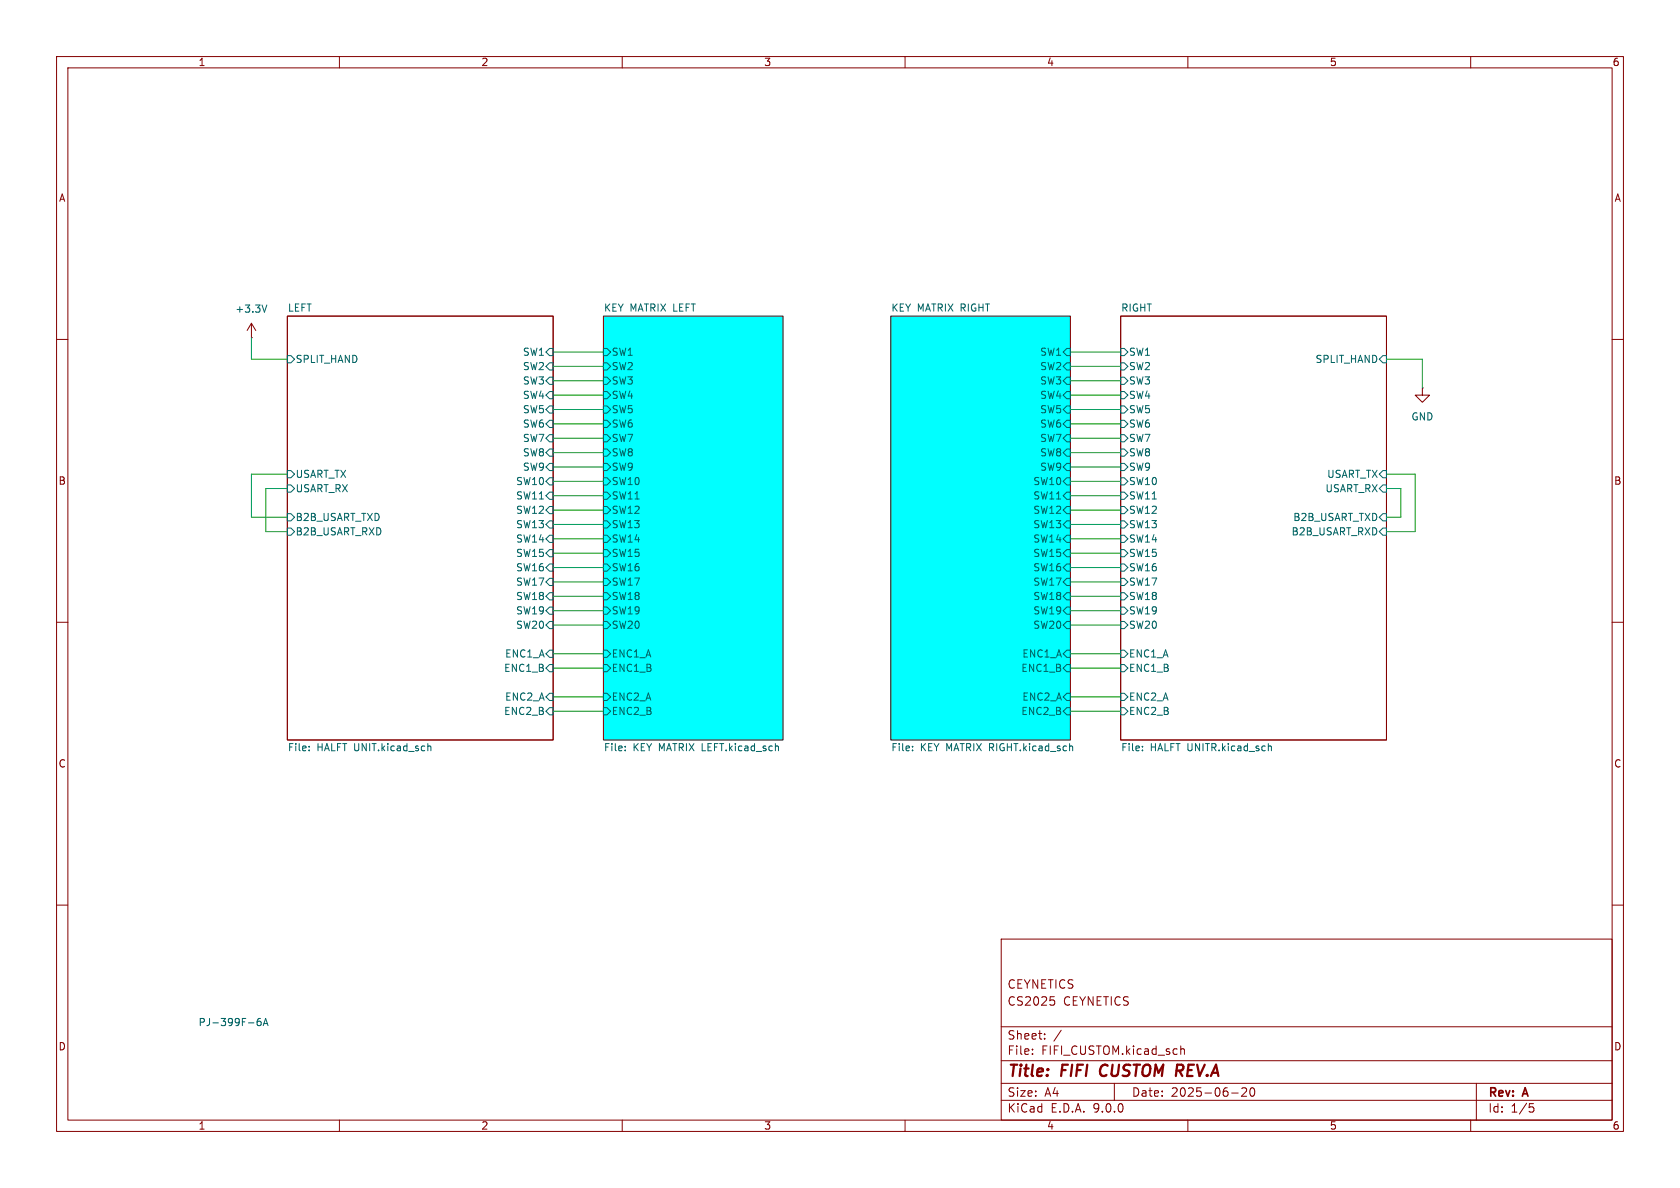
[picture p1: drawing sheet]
<svg xmlns="http://www.w3.org/2000/svg" width="297mm" height="210mm" viewBox="0 0 297 210" stroke-linecap="round" stroke-linejoin="round" font-family="sans-serif">
<g fill="none" stroke="#840000" stroke-width=".18">
<path d="M10 10h277v190h-277zM12 12h273v186h-273zM60 10v2M110 10v2M160 10v2M210 10v2M260 10v2M44.4 59.7h.1M44.4 57.2l-.7 1.2M44.4 57.2l.8 1.2M44.4 57.2v2.5M50.8 55.9h47v74.9h-47z"/>
<path d="M106.7 55.9h31.7v74.9h-31.7zM157.5 55.9h31.7v74.9h-31.7zM198.1 55.9h47v74.9h-47zM10 60h2M251.5 68.6v1.3h1.2l-1.2 1.2-1.3-1.2h1.3M251.5 68.6h.1M285 60h2M10 110h2M285 110h2M10 160h2M177 166h108v32h-108zM185.7 176.2h.7"/>
<path d="M186.2 176.8l.3 .3v.3l-.3 .3M285 160h2M60 198v2M110 198v2M160 198v2M177 194.5h108M177 191.5h108M177 187.5h108M177 181.5h108M182.5 186.3v.1M182.5 185.5v.1M184.7 183.6v.1"/>
<path d="M184.7 182.8v.1M187.6 182.1l-1.3 2M197 191.5v3M208.7 184.9v1.5M208.7 185.5l.3-.1 .3 .1 .1 .9M210 198v2M217.7 193.2h1.2M219.5 192.4l.6-.1 .2 .1 .1 .3-.9 1.1h.9M221.1 192.4l.2-.1a.81 .81 0 0 1 .6 .6 .81 .81 0 0 1-.3 .8l-.1 .1a.81 .81 0 0 1-.4-1.4zM260 198v2M261 191.5v6.5M270.4 195.1h.7"/>
<path d="M270.5 195.7h.4l.3 .3-.2 .5-.5 .1"/>
</g>
<path d="M194.8 188.5a1.27 1.27 0 0 0-.1 1.6" fill="none" stroke="#840000" stroke-width=".4"/>
<g fill="#0ff" stroke="#0ff" stroke-width=".18">
<path d="M106.7 55.9h31.7v74.9h-31.7z"/>
<path d="M157.5 55.9h31.7v74.9h-31.7z"/>
</g>
<g fill="none" stroke="#006464" stroke-width=".18">
<path d="M47.2 53.9l-.5 1.3M50.8 62.9h.6l.7 .6-.7 .6h-.6zM97.2 69.2h.6v1.3h-.6l-.7-.6zM97.2 61.6h.6v1.3h-.6l-.7-.7zM97.2 64.1h.6v1.3h-.6l-.7-.6zM97.2 66.7h.6v1.2h-.6l-.7-.6zM97.2 71.8h.6v1.2h-.6l-.7-.6zM97.2 74.3h.6v1.3h-.6l-.7-.7zM97.2 76.8h.6v1.3h-.6l-.7-.6zM97.2 79.4h.6v1.2h-.6l-.7-.6zM106.7 64.1h.6l.6 .7-.6 .6h-.6zM106.7 66.7h.6l.6 .6-.6 .6h-.6z"/>
<path d="M106.7 79.4h.6l.6 .6-.6 .6h-.6zM106.7 71.8h.6l.6 .6-.6 .6h-.6zM106.7 69.2h.6l.6 .7-.6 .6h-.6zM106.7 74.3h.6l.6 .6-.6 .7h-.6zM106.7 76.8h.6l.6 .7-.6 .6h-.6zM106.7 61.6h.6l.6 .6-.6 .7h-.6zM188.6 79.4h.6v1.2h-.6l-.6-.6zM188.6 74.3h.6v1.3h-.6l-.6-.7zM188.6 64.1h.6v1.3h-.6l-.6-.6zM188.6 71.8h.6v1.2h-.6l-.6-.6zM188.6 69.2h.6v1.3h-.6l-.6-.6zM188.6 61.6h.6v1.3h-.6l-.6-.7z"/>
<path d="M188.6 66.7h.6v1.2h-.6l-.6-.6zM188.6 76.8h.6v1.3h-.6l-.6-.6zM198.1 61.6h.7l.6 .6-.6 .7h-.7zM198.1 64.1h.7l.6 .7-.6 .6h-.7zM198.1 66.7h.7l.6 .6-.6 .6h-.7zM198.1 69.2h.7l.6 .7-.6 .6h-.7zM198.1 71.8h.7l.6 .6-.6 .6h-.7zM198.1 74.3h.7l.6 .6-.6 .7h-.7zM198.1 76.8h.7l.6 .7-.6 .6h-.7zM198.1 79.4h.7l.6 .6-.6 .6h-.7zM244.5 62.9h.6v1.2h-.6l-.7-.6zM50.8 83.2h.6l.7 .6-.7 .7h-.6z"/>
<path d="M50.8 85.7h.6l.7 .7-.7 .6h-.6zM50.8 90.8h.6l.7 .6-.7 .7h-.6zM50.8 93.3h.6l.7 .7-.7 .6h-.6zM97.2 92.1h.6v1.2h-.6l-.7-.6zM97.2 94.6h.6v1.3h-.6l-.7-.6zM97.2 97.2h.6v1.2h-.6l-.7-.6zM97.2 81.9h.6v1.3h-.6l-.7-.6zM97.2 84.5h.6v1.2h-.6l-.7-.6zM97.2 87h.6v1.3h-.6l-.7-.7zM97.2 89.5h.6v1.3h-.6l-.7-.6zM97.2 99.7h.6v1.3h-.6l-.7-.7zM106.7 92.1h.6l.6 .6-.6 .6h-.6z"/>
<path d="M106.7 94.6h.6l.6 .7-.6 .6h-.6zM106.7 87h.6l.6 .6-.6 .7h-.6zM106.7 99.7h.6l.6 .6-.6 .7h-.6zM106.7 97.2h.6l.6 .6-.6 .6h-.6zM106.7 89.5h.6l.6 .7-.6 .6h-.6zM106.7 81.9h.6l.6 .7-.6 .6h-.6zM106.7 84.5h.6l.6 .6-.6 .6h-.6zM188.6 92.1h.6v1.2h-.6l-.6-.6zM188.6 97.2h.6v1.2h-.6l-.6-.6zM188.6 94.6h.6v1.3h-.6l-.6-.6zM188.6 99.7h.6v1.3h-.6l-.6-.7zM188.6 87h.6v1.3h-.6l-.6-.7z"/>
<path d="M188.6 89.5h.6v1.3h-.6l-.6-.6zM188.6 81.9h.6v1.3h-.6l-.6-.6zM188.6 84.5h.6v1.2h-.6l-.6-.6zM198.1 92.1h.7l.6 .6-.6 .6h-.7zM198.1 81.9h.7l.6 .7-.6 .6h-.7zM198.1 84.5h.7l.6 .6-.6 .6h-.7zM198.1 87h.7l.6 .6-.6 .7h-.7zM198.1 89.5h.7l.6 .7-.6 .6h-.7zM198.1 94.6h.7l.6 .7-.6 .6h-.7zM198.1 97.2h.7l.6 .6-.6 .6h-.7zM198.1 99.7h.7l.6 .6-.6 .7h-.7zM244.5 83.2h.6v1.3h-.6l-.7-.7z"/>
<path d="M244.5 85.7h.6v1.3h-.6l-.7-.6zM244.5 90.8h.6v1.3h-.6l-.7-.7zM244.5 93.3h.6v1.3h-.6l-.7-.6zM97.2 104.8h.6v1.2h-.6l-.7-.6zM97.2 107.3h.6v1.3h-.6l-.7-.6zM97.2 102.2h.6v1.3h-.6l-.7-.6zM97.2 114.9h.6v1.3h-.6l-.7-.6zM97.2 117.5h.6v1.2h-.6l-.7-.6zM97.2 109.9h.6v1.2h-.6l-.7-.6zM106.7 114.9h.6l.6 .7-.6 .6h-.6zM106.7 109.9h.6l.6 .6-.6 .6h-.6zM106.7 104.8h.6l.6 .6-.6 .6h-.6z"/>
<path d="M106.7 107.3h.6l.6 .7-.6 .6h-.6zM106.7 102.2h.6l.6 .7-.6 .6h-.6zM106.7 117.5h.6l.6 .6-.6 .6h-.6zM188.6 104.8h.6v1.2h-.6l-.6-.6zM188.6 114.9h.6v1.3h-.6l-.6-.6zM188.6 109.9h.6v1.2h-.6l-.6-.6zM188.6 117.5h.6v1.2h-.6l-.6-.6zM188.6 107.3h.6v1.3h-.6l-.6-.6zM188.6 102.2h.6v1.3h-.6l-.6-.6zM198.1 114.9h.7l.6 .7-.6 .6h-.7zM198.1 117.5h.7l.6 .6-.6 .6h-.7zM198.1 102.2h.7l.6 .7-.6 .6h-.7z"/>
<path d="M198.1 104.8h.7l.6 .6-.6 .6h-.7zM198.1 107.3h.7l.6 .7-.6 .6h-.7zM198.1 109.9h.7l.6 .6-.6 .6h-.7zM54.6 132.6v.1M54.6 131.9v.2M75.6 132l.2-.1h.3l.1 .8M97.2 122.6h.6v1.2h-.6l-.7-.6zM97.2 125.1h.6v1.3h-.6l-.7-.7zM106.7 122.6h.6l.6 .6-.6 .6h-.6zM106.7 125.1h.6l.6 .6-.6 .7h-.6zM110.5 132.6v.1M110.5 131.9v.2"/>
<path d="M137.4 131.9l.2 .2v.6M161.3 132.6v.1M161.3 131.9v.2M188.6 125.1h.6v1.3h-.6l-.6-.7zM188.6 122.6h.6v1.2h-.6l-.6-.6zM189.5 131.9l.1 .2v.6M198.1 122.6h.7l.6 .6-.6 .6h-.7zM198.1 125.1h.7l.6 .6-.6 .7h-.7zM202 132.6v.1M202 131.9v.2M224.2 132l.2-.1h.3l.1 .8"/>
</g>
<g fill="none" stroke="#009600" stroke-width=".18">
<path d="M44.4 59.7v3.8h6.4M97.8 77.5h8.9M97.8 62.2h8.9M97.8 64.8h8.9M97.8 67.3h8.9M97.8 69.9h8.9M97.8 72.4h8.9M97.8 74.9h8.9M189.2 77.5h8.9M189.2 62.2h8.9M189.2 64.8h8.9M189.2 67.3h8.9"/>
<path d="M189.2 69.9h8.9M189.2 72.4h8.9M189.2 74.9h8.9M245.1 63.5h6.4v5.1M50.8 83.8h-6.4v7.6h6.4M50.8 86.4h-3.8v7.6h3.8M97.8 82.6h8.9M97.8 85.1h8.9M97.8 87.6h8.9M97.8 80h8.9M97.8 90.2h8.9M97.8 92.7h8.9"/>
<path d="M97.8 95.3h8.9M97.8 97.8h8.9M189.2 82.6h8.9M189.2 85.1h8.9M189.2 87.6h8.9M189.2 80h8.9M189.2 90.2h8.9M189.2 92.7h8.9M189.2 95.3h8.9M189.2 97.8h8.9M245.1 83.8h5.1v10.2h-5.1M245.1 86.4h2.5v5h-2.5"/>
<path d="M97.8 110.5h8.9M97.8 118.1h8.9M97.8 115.6h8.9M97.8 100.3h8.9M97.8 102.9h8.9M97.8 105.4h8.9M97.8 108h8.9M189.2 110.5h8.9M189.2 118.1h8.9M189.2 115.6h8.9M189.2 100.3h8.9M189.2 102.9h8.9"/>
<path d="M189.2 105.4h8.9M189.2 108h8.9M97.8 123.2h8.9M97.8 125.7h8.9M189.2 123.2h8.9M189.2 125.7h8.9"/>
</g>
<path d="M45.7 180.5h.2l.3 .3-.1 .4-.4 .1M45.8 180h.3M46.5 181.3l.5-1.3 .4 1.3M46.7 180.9h.6" fill="none" stroke="#0000c2" stroke-width=".18"/>
<g font-size="2.8" fill="#840000">
<text x="178" y="190.9">Title:</text>
<text x="187.7" y="190.9">FIFI</text>
<text x="195.3" y="190.9">CUSTOM REV.A</text>
</g>
<g font-size="2.1" fill="#840000">
<text x="178" y="178">CS2025</text>
<text x="178" y="175">CEYNETICS</text>
<text x="187.9" y="178">CEYNETICS</text>
<text x="178" y="184">Sheet:</text>
<text x="178" y="186.7">File:</text>
<text x="184.1" y="186.7">FIFI_CUSTOM.kicad_sch</text>
<text x="178" y="196.9">KiCad</text>
<text x="178" y="194.1">Size:</text>
<text x="184.7" y="194.1">A4</text>
<text x="185.7" y="196.9">E.D.A.</text>
<text x="193.3" y="196.9">9.0.0</text>
<text x="200" y="194.1">Date:</text>
<text x="207" y="194.1">2025-06-20</text>
<text x="263" y="194.3">Rev:</text>
<text x="263" y="196.9">Id:</text>
<text x="267.1" y="196.9">1/5</text>
<text x="269.4" y="194.3">A</text>
</g>
<g font-size="1.8" fill="#840000">
<text x="35" y="11.9">1</text>
<text x="85" y="11.9">2</text>
<text x="135" y="11.9">3</text>
<text x="185" y="11.9">4</text>
<text x="235" y="11.9">5</text>
<text x="285" y="11.9">6</text>
<text x="10.3" y="35.9">A</text>
<text x="285.3" y="35.9">A</text>
<text x="10.3" y="85.9">B</text>
<text x="285.3" y="85.9">B</text>
<text x="10.3" y="135.9">C</text>
<text x="285.3" y="135.9">C</text>
<text x="10.3" y="185.9">D</text>
<text x="285.3" y="185.9">D</text>
<text x="35" y="199.9">1</text>
<text x="85" y="199.9">2</text>
<text x="135" y="199.9">3</text>
<text x="185" y="199.9">4</text>
<text x="235" y="199.9">5</text>
<text x="285" y="199.9">6</text>
</g>
<g font-size="1.8" fill="#006464">
<text x="41.5" y="55.5">+3.3V</text>
<text x="50.8" y="55.2">LEFT</text>
<text x="106.7" y="55.2">KEY MATRIX LEFT</text>
<text x="157.5" y="55.2">KEY MATRIX RIGHT</text>
<text x="198.1" y="55.2">RIGHT</text>
<text x="52.2" y="64.4">SPLIT_HAND</text>
<text x="92.3" y="63.1">SW1</text>
<text x="92.3" y="65.6">SW2</text>
<text x="108.1" y="65.6">SW2</text>
<text x="108.1" y="63.1">SW1</text>
<text x="183.8" y="65.6">SW2</text>
<text x="183.8" y="63.1">SW1</text>
<text x="199.5" y="63.1">SW1</text>
<text x="199.5" y="65.6">SW2</text>
<text x="232.5" y="64.4">SPLIT_HAND</text>
<text x="92.3" y="70.7">SW4</text>
<text x="92.3" y="68.2">SW3</text>
<text x="108.1" y="68.2">SW3</text>
<text x="108.1" y="70.7">SW4</text>
<text x="183.8" y="70.7">SW4</text>
<text x="183.8" y="68.2">SW3</text>
<text x="199.5" y="68.2">SW3</text>
<text x="199.5" y="70.7">SW4</text>
<text x="92.3" y="73.3">SW5</text>
<text x="92.3" y="75.8">SW6</text>
<text x="108.1" y="73.3">SW5</text>
<text x="108.1" y="75.8">SW6</text>
<text x="183.8" y="75.8">SW6</text>
<text x="183.8" y="73.3">SW5</text>
<text x="199.5" y="73.3">SW5</text>
<text x="199.5" y="75.8">SW6</text>
<text x="249.4" y="74.5">GND</text>
<text x="92.3" y="78.3">SW7</text>
<text x="92.3" y="80.9">SW8</text>
<text x="92.3" y="83.4">SW9</text>
<text x="108.1" y="80.9">SW8</text>
<text x="108.1" y="78.3">SW7</text>
<text x="108.1" y="83.4">SW9</text>
<text x="183.8" y="80.9">SW8</text>
<text x="183.8" y="78.3">SW7</text>
<text x="183.8" y="83.4">SW9</text>
<text x="199.5" y="78.3">SW7</text>
<text x="199.5" y="80.9">SW8</text>
<text x="199.5" y="83.4">SW9</text>
<text x="52.2" y="84.7">USART_TX</text>
<text x="52.2" y="87.2">USART_RX</text>
<text x="91.1" y="86">SW10</text>
<text x="91.1" y="88.5">SW11</text>
<text x="108.1" y="88.5">SW11</text>
<text x="108.1" y="86">SW10</text>
<text x="182.6" y="88.5">SW11</text>
<text x="182.6" y="86">SW10</text>
<text x="199.5" y="86">SW10</text>
<text x="199.5" y="88.5">SW11</text>
<text x="234.2" y="87.2">USART_RX</text>
<text x="234.5" y="84.7">USART_TX</text>
<text x="52.2" y="92.3">B2B_USART_TXD</text>
<text x="52.2" y="94.8">B2B_USART_RXD</text>
<text x="91.1" y="93.6">SW13</text>
<text x="91.1" y="91">SW12</text>
<text x="108.1" y="93.6">SW13</text>
<text x="108.1" y="91">SW12</text>
<text x="182.6" y="93.6">SW13</text>
<text x="182.6" y="91">SW12</text>
<text x="199.5" y="93.6">SW13</text>
<text x="199.5" y="91">SW12</text>
<text x="228.2" y="94.8">B2B_USART_RXD</text>
<text x="228.5" y="92.3">B2B_USART_TXD</text>
<text x="91.1" y="96.1">SW14</text>
<text x="91.1" y="98.7">SW15</text>
<text x="91.1" y="101.2">SW16</text>
<text x="108.1" y="96.1">SW14</text>
<text x="108.1" y="101.2">SW16</text>
<text x="108.1" y="98.7">SW15</text>
<text x="182.6" y="98.7">SW15</text>
<text x="182.6" y="96.1">SW14</text>
<text x="182.6" y="101.2">SW16</text>
<text x="199.5" y="96.1">SW14</text>
<text x="199.5" y="98.7">SW15</text>
<text x="199.5" y="101.2">SW16</text>
<text x="91.1" y="106.3">SW18</text>
<text x="91.1" y="103.7">SW17</text>
<text x="108.1" y="106.3">SW18</text>
<text x="108.1" y="103.7">SW17</text>
<text x="182.6" y="106.3">SW18</text>
<text x="182.6" y="103.7">SW17</text>
<text x="199.5" y="103.7">SW17</text>
<text x="199.5" y="106.3">SW18</text>
<text x="91.1" y="108.8">SW19</text>
<text x="91.1" y="111.4">SW20</text>
<text x="108.1" y="111.4">SW20</text>
<text x="108.1" y="108.8">SW19</text>
<text x="182.6" y="111.4">SW20</text>
<text x="182.6" y="108.8">SW19</text>
<text x="199.5" y="108.8">SW19</text>
<text x="199.5" y="111.4">SW20</text>
<text x="89" y="119">ENC1_B</text>
<text x="89.2" y="116.4">ENC1_A</text>
<text x="108.1" y="116.4">ENC1_A</text>
<text x="108.1" y="119">ENC1_B</text>
<text x="180.5" y="119">ENC1_B</text>
<text x="180.6" y="116.4">ENC1_A</text>
<text x="199.5" y="116.4">ENC1_A</text>
<text x="199.5" y="119">ENC1_B</text>
<text x="89.2" y="124.1">ENC2_A</text>
<text x="108.1" y="124.1">ENC2_A</text>
<text x="180.6" y="124.1">ENC2_A</text>
<text x="199.5" y="124.1">ENC2_A</text>
<text x="89" y="126.6">ENC2_B</text>
<text x="108.1" y="126.6">ENC2_B</text>
<text x="180.5" y="126.6">ENC2_B</text>
<text x="199.5" y="126.6">ENC2_B</text>
<text x="50.8" y="133.1">File:</text>
<text x="56" y="133.1">HALFT UNIT.kicad_sch</text>
<text x="106.7" y="133.1">File:</text>
<text x="111.9" y="133.1">KEY MATRIX LEFT.kicad_sch</text>
<text x="157.5" y="133.1">File:</text>
<text x="162.7" y="133.1">KEY MATRIX RIGHT.kicad_sch</text>
<text x="198.1" y="133.1">File:</text>
<text x="203.3" y="133.1">HALFT UNITR.kicad_sch</text>
</g>
<text font-size="1.8" fill="#0000c2" x="35.8" y="181.6">PJ-399F-6A</text>
</svg>
